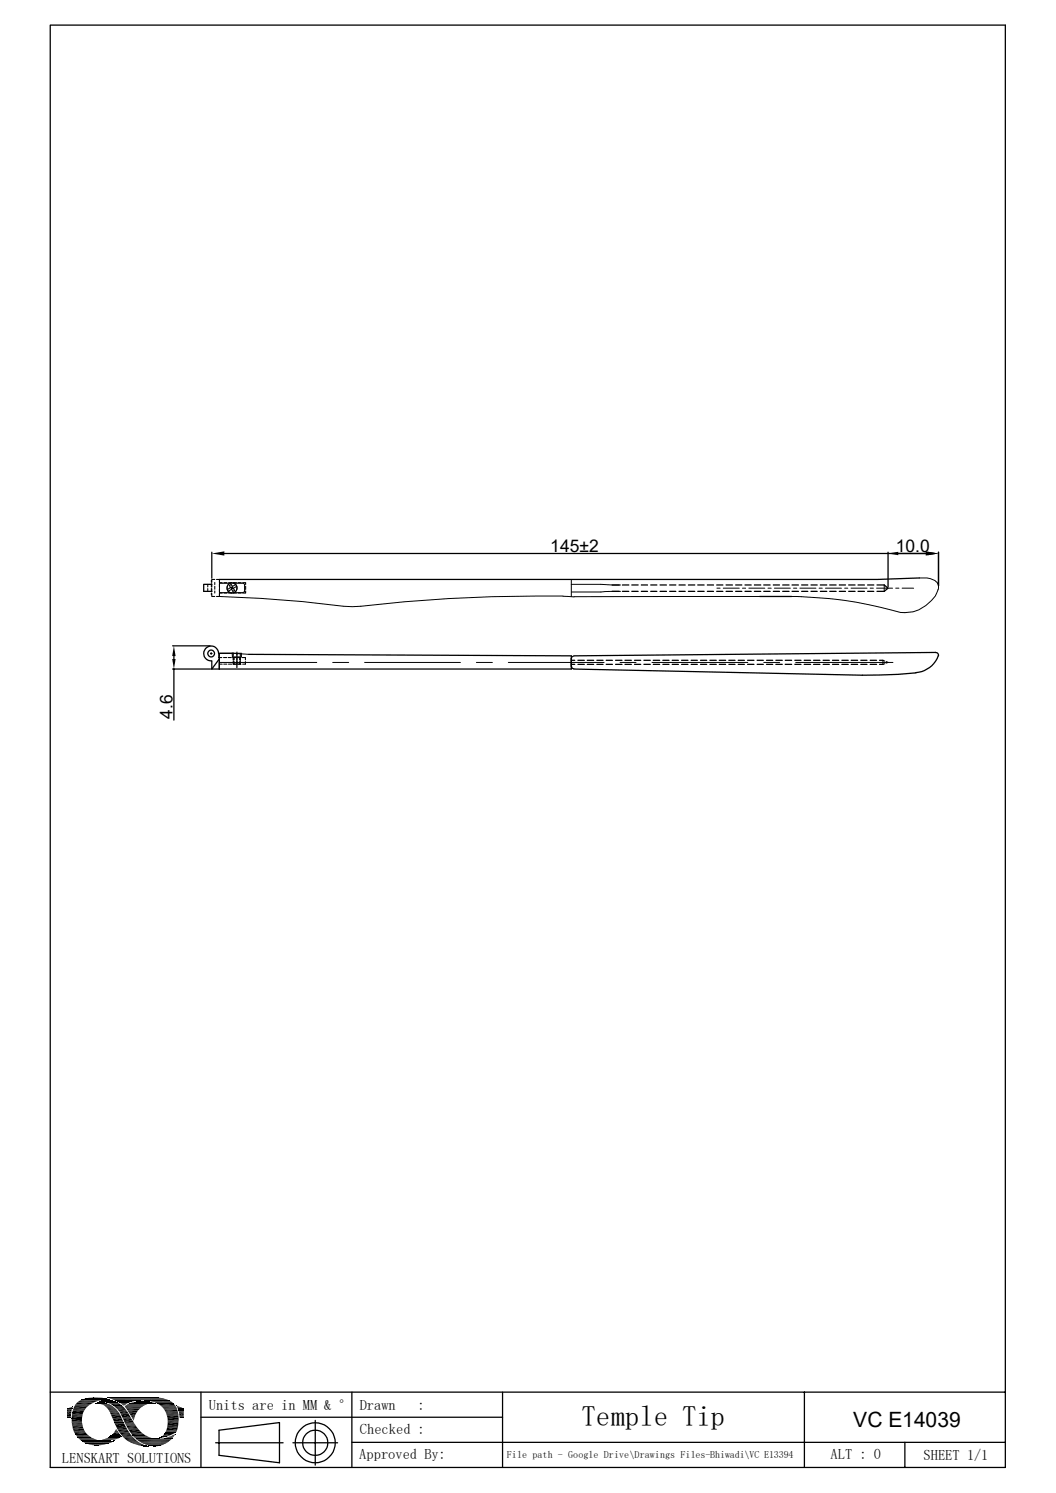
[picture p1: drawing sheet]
<svg xmlns="http://www.w3.org/2000/svg" width="210mm" height="297mm" viewBox="0 0 210 297" stroke-linecap="round" stroke-linejoin="round" font-family="sans-serif">
<g fill="none" stroke="#000" stroke-width=".2">
<path d="M43.6 115.3v3.4l8.3 .3 8.3 .7 8.1 .9M43.6 116h2M43.6 117.9h2M46.4 116h2l.2 .2v1.6l-.3 .1h-1.9M112 118.6a323.4 323.4 0 0 0-41.1 2h-2.5M112 118.6l2.2 .1M113.6 116.2l9.8 .2M113.6 115.3v3.4M123.4 117.6l-9.8 .2M142.6 117h.6M143.8 117h3.2M147.7 117h.6"/>
<path d="M148.9 117h3.2M151.1 118.7h-36.9M152.7 117h.7M154 117h3.2M157.8 117h.7M159.1 117h3.2M162.9 117h.6M164.2 117h3.1M168 117h.6M169.2 117h3.2M173.1 117h.6M174.3 117h3.2"/>
<path d="M175.9 116.4v1.2M178.1 117h.7M179.4 117h2.3M182.8 115a4.3 4.3 0 0 1 3.6 .9l.2 .5v.7a6.2 6.2 0 0 1-2.5 3.4 6.8 6.8 0 0 1-6.9 .8 78.7 78.7 0 0 0-19.8-2.6M43.6 131.8h19.4M49.5 130.2l-3.1-.2h-2.8v3.1M66.2 131.8h3.1M72.5 131.8h19.1M94.7 131.8h3.2M101.1 131.8h19M123.3 131.8h3.2M129.7 131.8h19"/>
<path d="M151.9 131.8h3.2M158.2 131.8h19.4M14.7 279.9h2.6M15 279.4h3M15.3 279h3.5M15.7 278.7h3.9M15.9 278.6h4M16 278.6h4.2M16 278.5h4.4M16.2 278.5h4.3M16.4 278.4h5.4M16.5 278.3h5.1"/>
<path d="M16.7 278.3h4.7M16.9 278.2h4.3M17.1 278.2h3.9M17.5 278.1h3M17.6 278.1h2.9M19 279.2h2.1M19.1 279.2h2.2M19.7 278.8h3.2M19.8 278.8h2.9M19.9 278.7h2.7M20.2 278.7h2.2M20.3 278.9h2.7"/>
<path d="M20.6 279h2.7M21.3 279h2M21.3 279.1h2.4M21.3 278h10.3M21.4 278.1h10.5M21.5 278.1h11M21.8 278h7.4M21.8 278.2h10.8M21.8 278.4h-5.6M22 278.3h10.9M22.2 278.3h10.8M22.3 278.4h10.9"/>
<path d="M22.5 278.4h10.8M22.6 278.5h11M22.8 278.6h5.1M22.9 278.6h4.4M23 278.7h4.2M23.2 278.8h3.3M23.5 278.9h2.7M23.5 278.9h2.5M23.7 279h2.1M24.8 279.8h3.7M24.8 279.8h3.5M24.8 279.9h3.4"/>
<path d="M24.9 279.7h3.8M25 279.6h3.7M25.1 279.5h4M25.4 279.4h3.8M25.4 279.3h4.2M25.7 279.2h4.2M26 279.1h4.8M26.2 279h4.4M26.2 279h4.2M26.6 278.9h3.5M26.8 278.9h3.1M27.1 278.8h2.6"/>
<path d="M28.7 278.6h5M29.3 278.6h4.4M29.4 278.7h4.5M30.1 278.8h4M30.4 278.9h3.8M30.7 279h3.7M30.8 279.2h-5M31 279.1h3.5M31.2 279.2h3.3M31.9 279.7h3M32.1 279.8h2.9M14.3 282.3h2"/>
<path d="M14.3 282.8h2M14.3 283h2M14.3 283.1h2M14.3 283.5h2.1M14.4 281h2.2M14.5 280.5h2.3M14.5 284.2h2.1M14.6 284.7h2.3M15 285.3h2.3M15.3 285.8h2.7M15.4 285.9h2.6M15.4 285.9h2.8"/>
<path d="M15.5 286h2.8M15.6 286.1h3M15.7 286.3h3.3M15.9 286.4h3.1M15.9 286.4h3.6M16 286.6h3.9M16.2 286.6h3.7M16.2 286.6h4.2M16.3 286.7h5.2M16.3 286.8h6.3M16.6 286.9h5.8M16.6 286.9h5.7"/>
<path d="M16.7 287h5.5M16.9 287h5M17 287.1h4.8M17.1 287.1h4.6M17.1 287.2h4.5M17.4 287.3h4M17.7 287.3h3.2M17.9 287.4h2.8M20.5 286.3h2.6M20.7 286.2h2.8M21.1 286.2h2.5M21.2 286.1h2.6"/>
<path d="M21.5 285.9h2.5M21.5 286h2.3M21.8 285.8h2.3M21.9 285.7h2.2M22 285.7h2M22 285.6h2M22.9 286.4h-2.7M24.1 285.8h-2.3M25.1 280.2h2.7M25.4 280.6h2M25.4 286.8h2.1M26.1 285.2h2.4"/>
<path d="M26.3 285.5h2.5M26.3 285.5h2.6M26.4 285.6h2.7M26.5 285.7h2.8M26.5 285.8h3.1M26.7 285.9h3.1M26.8 286h3.3M26.8 286.1h3.7M27 286.2h4.1M27.1 286.2l7.1 .1M27.1 286.3h7M27.6 286.7h6.1"/>
<path d="M27.8 286.9h5.7M27.9 286.9h5.5M28 287h5.3M28.2 287.1h5M28.5 287.2h4.4M28.8 287.3h3.9M29 287.5h3.4M29.5 287.5h2.6M29.6 287.6h2.4M31.7 286.2h2.5M32.4 280.1h2.7M32.5 280.2h2.7"/>
<path d="M32.6 280.3h2.6M32.6 280.4h2.6M32.7 280.5h2.6M32.8 285h2.1M32.9 285h2.1M32.9 280.9h2.5M32.9 284.9h2.2M32.9 284.9h2.1M32.9 284.8h2.2M33 284.7h2.1M33 284.6h2.2M33.1 284.5h2.1"/>
<path d="M33.1 284.6h2.1M33.1 281.5h2.4M33.2 283.9h2.2M33.4 282.5h2.1"/>
</g>
<g fill="none" stroke="#000" stroke-width=".25">
<path d="M10 5h189.9v286.9h-189.9zM42.1 116.2h-1.6v1.4h1.6M42.1 109.9v5.1M44.6 110.1h140M45.9 117h.5M46.1 116.8v.3M121.8 117.6h1.3M121.8 116.4h1.3M123.8 117.6h1.3M123.8 116.4h1.3M125.6 117.6h1.3M125.6 116.4h1.3"/>
<path d="M127.6 117.6h1.2M127.6 116.4h1.2M129.4 117.6h1.2M129.4 116.4h1.2M131.3 117.6h1.2M131.3 116.4h1.2M133.2 117.6h1.2M133.2 116.4h1.2M135 117.6h1.3M135 116.4h1.3M136.9 117.6h1.3M136.9 116.4h1.3"/>
<path d="M138.8 117.6h1.2M138.8 116.4h1.2M140.7 117.6h1.2M140.7 116.4h1.2M142.5 117.6h1.3M142.5 116.4h1.3M144.4 117.6h1.3M144.4 116.4h1.3M146.3 117.6h1.2M146.3 116.4h1.2M148.2 117.6h1.2M148.2 116.4h1.2"/>
<path d="M150 117.6h1.3M150 116.4h1.3M151.1 118.7h6.3M151.9 117.6h1.3M151.9 116.4h1.3M153.8 117.6h1.2M153.8 116.4h1.2M155.7 117.6h1.2M155.7 116.4h1.2M157.5 117.6h1.3M157.5 116.4h1.3M159.4 117.6h1.3"/>
<path d="M159.4 116.4h1.3M161.3 117.6h1.2M161.3 116.4h1.2M163.2 117.6h1.2M163.2 116.4h1.2M165 117.6h1.3M165 116.4h1.3M166.9 117.6h1.2M166.9 116.4h1.2M168.8 117.6h1.3M168.8 116.4h1.3M170.6 117.6h1.3"/>
<path d="M170.6 116.4h1.3M172.6 117.6h1.2M172.6 116.4h1.2M174.4 116.4h1.5l.7 .6-.7 .6h-1.5M176.6 109.9v6.9M182.8 115l-8.3 .3h-130.9M186.6 109.9v6.6M34.3 133.1h7.6M34.3 128.5h7.5M34.6 130.5v.6M34.6 133.1v10.2M41.9 130h.3"/>
<path d="M42 129.9v.2M42.1 131.5v1.6M43.5 130a1.49 1.49 0 0 0-1.5-1.5 1.49 1.49 0 0 0-1.5 1.6 1.49 1.49 0 0 0 1.6 1.4M43.5 130v.8M43.6 131.1l-1.5 2M43.6 130.8v2.3M43.6 130h2.8M47.1 129.9v2.9M49.5 130.2l64.1 .3v2.6h-71.5M113.6 131.4h.7M113.6 132.2h.7M113.7 132.6a.44 .44 0 0 0 .4 .5"/>
<path d="M114.1 133.1l57.4 1.2 7.1-.1 3.6-.3M114.9 131.4h1.3M114.9 132.2h1.3M116.8 131.4h1.3M116.8 132.2h1.3M118.7 131.4h1.2M118.7 132.2h1.2M120.6 131.4h1.2M120.6 132.2h1.2M122.4 131.4h1.3M122.4 132.2h1.3M124.3 131.4h1.3"/>
<path d="M124.3 132.2h1.3M126.2 131.4h1.2M126.2 132.2h1.2M128.1 131.4h1.2M128.1 132.2h1.2M129.9 131.4h1.3M129.9 132.2h1.3M131.8 131.4h1.3M131.8 132.2h1.3M133.7 131.4h1.2M133.7 132.2h1.2M135.6 131.4h1.2"/>
<path d="M135.6 132.2h1.2M137.5 131.4h1.2M137.5 132.2h1.2M139.3 131.4h1.2M139.3 132.2h1.2M141.2 131.4h1.3M141.2 132.2h1.3M143 131.4h1.3M143 132.2h1.3M144.9 131.4h1.3M144.9 132.2h1.3M146.8 131.4h1.2"/>
<path d="M146.8 132.2h1.2M148.7 131.4h1.2M148.7 132.2h1.2M150.6 131.4h1.2M150.6 132.2h1.2M152.4 131.4h1.3M152.4 132.2h1.3M154.3 131.4h1.3M154.3 132.2h1.3M156.2 131.4h1.2M156.2 132.2h1.2M158.1 131.4h1.2"/>
<path d="M158.1 132.2h1.2M159.9 131.4h1.3M159.9 132.2h1.3M161.8 131.4h1.3M161.8 132.2h1.3M163.7 131.4h1.2M163.7 132.2h1.2M165.6 131.4h1.2M165.6 132.2h1.2M167.4 131.4h1.3M167.4 132.2h1.3M169.3 131.4h1.3"/>
<path d="M169.3 132.2h1.3M171.2 131.4h1.2M171.2 132.2h1.2M173.1 131.4h1.2M173.1 132.2h1.2M174.9 131.4h.7M174.9 132.2h.7M186.1 129.8l.4 .2 .1 .5M186.1 129.8l-72 .7M186.6 130.4a5.1 5.1 0 0 1-4.5 3.4M10 276.9h189.9M14.7 279.7h2.9"/>
<path d="M40 276.9v15M70 276.9v15M99.9 276.9v15M160 276.9v15M14.3 281.5h2.1M14.3 283.3h2.1M14.7 284.9h2.4M15 285.5h2.6M24.6 286.1h2.2M24.9 280.1h3.2M25.1 283.8h2.1M25.3 284h2.1"/>
<path d="M26.1 285.4h2.7M27.2 286.5h6.8M33.1 281.3h2.4M33.4 282.7h2.1M40 281.9h59.9M42.9 287h13.4M43.6 284.5l12-1.5v8l-12-1.5zM58.3 287h8.8M62.7 282.6v8.9M70 286.9h129.9M180 286.9v5"/>
<circle cx="42" cy="130" r=".68"/>
<circle cx="62.7" cy="287" r="2.51"/>
<circle cx="62.7" cy="287" r="4"/>
</g>
<g fill="none" stroke="#000" stroke-width=".21">
<path d="M41.3 116.2v.6M41.3 117.1v.5M42 115.4v.4M42 116.1v.7M42 117.1v.6M42 118v.3M42.1 118.1v.6h.6M42.1 116.2v.6M42.1 117.1v.6M42.7 115.3h-.6v.6M42.7 115.9v.4M42.7 116.6v.6"/>
<path d="M42.7 117.6v.4M43.1 115.3h.5v.6M43.6 118h.6M43.6 118.1v.6h-.5M43.6 116.2v.6M43.6 117.1v.6M43.6 115.9h.6M44.5 115.9h.6M44.5 118h.6M45.5 115.9h.6M45.5 118h.6M46.4 115.9h.6"/>
<path d="M46.4 118h.6M46.9 116.3l-.7 .4-.2-.4-.2 .1-.2 .1 .2 .4-.6 .4M47.1 116.6l-.7 .5 .3 .3-.2 .2h-.2l-.2-.4-.7 .4M47.3 115.9h.7M47.3 118h.7M48.3 115.9h.6v.4M48.9 117.6v.4h-.6M48.9 116.6v.7M43.5 130.8h.6M43.6 132.1h.6M44.5 130.8h.6M44.5 132.1h.6"/>
<path d="M45.4 130.8h.6M45.4 132.1h.7M46.3 130.8h.6M46.4 132.1h.6M46.4 131.5v.6h.5M46.4 130v.4M46.4 130.7v.7M46.4 131.7v.4M46.6 130.8v.5M46.6 131.6v.5M46.9 130h-.7v.7h.7M47.1 129.7v.6"/>
<path d="M47.1 130.6v.6M47.1 131.5v.6M47.2 130.8h.7M47.3 132.1h.6M47.3 130h.7v.7h-.7M47.7 130.8v.5M47.7 131.6v.5M47.8 130v.5M47.8 130.7v.7M47.8 131.5v.6M48.2 130.8h.6v.5M48.8 131.6v.5h-.5"/>
<path d="M114.1 130.5a.44 .44 0 0 0-.4 .5M176 131.5l-.4-.1v.8l.4-.2M176.3 131.6l.3 .2-.3 .1M14.9 279.5h3M15.5 278.8h3.9M32.2 279.9h2.9M14.3 281.7h2.1M14.5 280.4h2.5M15.2 285.7h2.7M24 285.4h2.1M24.4 285.9h2.1M24.9 286.4h2.1"/>
<path d="M25.1 286.6h2.2M25.4 284.2h2.2M33 281.1h2.4M33.4 282.9h2.1"/>
<circle cx="46.1" cy="117" r=".98"/>
<circle cx="46.1" cy="117" r="1.02"/>
</g>
<g fill="#000">
<path d="M42.1 110.1l2.5-.4v.8zM176.6 110.1l2-.3v.6zM184.1 109.7l2.5 .4-2.5 .4zM184.6 109.8l2 .3-2 .3zM34.6 128.5l.3 2h-.7zM34.2 131.1h.7l-.3 2zM14.3 279.9h.1zM13.8 280l.5-.1 .1 .1zM14.3 279.9h.1v.1zM18.3 278h1.6zM18.7 278h1.2zM19.1 279.1h1.9z"/>
<path d="M19.2 279.1h1.8zM19.2 279.1h1.7zM19.4 279.1h1.5zM19.5 279.1h1zM19.4 279.1h1.2zM19.5 279.1h1.1zM19.6 279.1h.9zM19.6 279.2l1.9 .1zM19.7 278.8h.2zM19.6 279.1h.8zM19.8 279.1h.6zM20 279.3l1.7 .1z"/>
<path d="M19.8 279.1h.4zM20.1 279l.1 .1zM20.1 279h.1zM20.2 279.4h1.6zM20.4 279.4l1.7 .2h-1.4zM20.4 279.4h1.4l.3 .2zM20.5 278.7h1.8zM20.5 278.7h1.7zM20.6 278.6l1.6 .1zM20.7 279.6l1.7 .1h-1.5zM20.7 279.6h1.4l.3 .1zM20.6 278.6h1.4z"/>
<path d="M20.9 278.6h1.1zM20.9 279.7l1.6 .1zM21 279.8l1.7 .2h-1.4zM21 279.8h1.5l.2 .2zM21.2 278.6h.3zM20.9 278.6h.8zM21.2 278.6h.5zM21.5 278.4h.3zM21.8 279.2h1.9zM22.4 279.6h1.9zM22.5 279.6h1.8zM22.5 279.6l1.8 .1z"/>
<path d="M22.6 279.7l2 .2h-1.7zM22.6 279.7h1.7l.3 .2zM22.9 279.9l1.9 .2h-1.7zM22.9 279.9h1.7l.2 .2zM23.7 279l1.9 .1zM23.8 279.1h1.8zM23.8 279.1h1.6zM24 279.1h1.4zM24 279.1l1.3 .1zM24 279.2l1 .2h-.7zM24 279.2h1.3l-.3 .2zM24.3 279.4l.6 .1z"/>
<path d="M24.3 279.4h.7zM24.4 279.5l.3 .1zM24.4 279.5h.5zM24.6 279.6v.1zM24.6 279.6h.1zM27.5 278.8h2zM27.5 278.8h1.9zM28.2 278.8h1.2zM28.2 278.8h.7zM30.4 279.2h.4zM30.4 279.2h.5zM30.7 279.2h.2z"/>
<path d="M30.9 278h.2zM35.1 279.7h.2zM35.1 279.7l.5 .1zM35.2 279.8l.8 .2h-.7zM35.2 279.8l.8 .2zM35.3 280l1 .1h-1zM35.3 280h.7l.3 .1zM13.3 280.2h1.1zM13.3 280.2l1 .1zM13.3 280.3l1 .1h-1zM13.3 280.3h1v.1zM13.3 280.4l.9 .4h-.9z"/>
<path d="M13.3 280.4h1l-.1 .4zM13.3 280.8h.9zM13.3 280.8l.8 .5h-.8zM13.3 280.8h.9l-.1 .5zM13.3 281.3l.8 .4h-.8zM13.3 281.3h.8v.4zM13.3 281.7h.8zM13.3 281.7l.8 .2h-.8zM13.3 281.7h.8v.2zM13.3 281.9h.8zM13.3 281.9l.8 .1zM13.4 280.2h1z"/>
<path d="M13.7 280.1l.7 .1zM13.7 280.1h.7zM13.8 280h.6zM14.3 282.3l2 .4h-2zM14.3 282.3h2v.4zM18.3 287.4l1.9 .1zM18.3 287.4h1.9zM18.4 287.5h1.1zM18.4 287.5h1.8zM18.9 287.5h.6zM19.1 287.5h.4zM20.4 286.4l1.9 .1z"/>
<path d="M20.4 286.4h2zM20.6 286.5h1.5zM20.6 286.5h1.7zM20.7 286.5h1.1zM20.7 286.5h1.4zM21 286.5h.6zM21 286.5h.8zM21.3 280l1.7 .2h-1.6zM21.3 280h1.4l.3 .2zM21.3 286.5h.3zM21.4 286.5h.2zM21.4 280.2l1.8 .3h-1.6z"/>
<path d="M21.4 280.2h1.6l.2 .3zM21.6 280.5h1.6zM21.6 280.5l1.8 .2h-1.7zM21.6 280.5h1.6l.2 .2zM21.7 280.7l1.8 .1h-1.7zM21.7 280.7h1.7l.1 .1zM21.8 280.8l1.8 .2h-1.7zM21.8 280.8h1.7l.1 .2zM21.9 281l1.8 .1zM21.9 281.1l1.9 .2h-1.8zM21.9 281.1h1.8l.1 .2zM21.5 286.7h1.1z"/>
<path d="M21.9 286.7h.7zM22 281.3l1.8 .1zM22 286.7h.6zM22.1 281.4l1.9 .3h-1.8zM22.1 281.4h1.7l.2 .3zM22.1 285.6l1.9 .1zM22.1 285.6h1.9zM22.2 281.7l2 .5h-1.8zM22.2 281.7h1.8l.2 .5zM22.2 285.5l1.8 .1zM22.2 285.5h1.7zM22.2 286.7h.5z"/>
<path d="M22.3 286.7h.4zM22.4 286.7h.3zM22.4 282.2l2.1 .5h-1.9zM22.4 282.2h1.8l.3 .5zM22.4 285.3h1.4zM22.4 285.3l1.5 .2h-1.7zM22.4 285.3h1.4l.1 .2zM22.6 286.6h.2zM22.6 282.7l1.9 .1zM22.7 282.8l1.9 .1zM22.7 282.9l1.9 .1zM22.7 285l1.1 .3h-1.4z"/>
<path d="M22.7 285h.9l.2 .3zM22.7 283h1.9zM22.7 284.9l.9 .1zM22.8 283l1.9 .2h-1.9zM22.8 283h1.8l.1 .2zM22.8 283.2l2.3 .9h-1.9zM22.8 283.2h1.9l.4 .9zM22.9 284.7l.6 .2h-.8zM22.9 284.7h.5l.1 .2zM22.6 286.6h.3zM22.9 284.6l.5 .1h-.5zM22.9 284.6l.5 .1z"/>
<path d="M23 284.4h.2zM23 284.4l.3 .2h-.4zM23 284.4l.3 .2zM23.1 284.4h.1zM23.1 280.1l1.8 .2h-1.5zM23.1 280.1h1.7l.1 .2zM23.4 280.3l1.8 .4h-1.6zM23.4 280.3h1.5l.3 .4zM23.6 280.7l1.7 .1zM23.7 280.8l1.9 .4h-1.6zM23.7 280.8h1.6l.3 .4zM24 281.2l1.6 .1z"/>
<path d="M24 281.3l2 .7h-1.7zM24 281.3h1.6l.4 .7zM24.3 282l1.8 .2h-1.7zM24.3 282h1.7l.1 .2zM24.4 282.2l2 .5h-1.7zM24.4 282.2h1.7l.3 .5zM24.7 282.7l1.9 .3h-1.8zM24.7 282.7h1.7l.2 .3zM24.8 283l1.9 .2h-1.8zM24.8 283h1.8l.1 .2zM24.9 283.2h1.8zM24.9 283.2l1.9 .1z"/>
<path d="M24.9 283.3h1.9zM25 283.3l1.9 .1zM25 283.4l2 .1h-1.9zM25 283.4h1.9l.1 .1zM25.1 283.5l1.9 .1zM25.4 280.6l2 .1zM25.4 280.7l1.7 .4h-1.4zM25.4 280.7h2l-.3 .4zM25.5 284.4l2.5 .5h-2.1zM25.5 284.4h2.1l.4 .5zM25.7 281.1l1.2 .4h-.9zM25.7 281.1h1.4l-.2 .4z"/>
<path d="M25.8 286.9l2 .1h-1.7zM25.8 286.9h1.7l.3 .1zM26 281.5l.9 .1zM26 281.6l.8 .3h-.6zM26 281.6h.9l-.1 .3zM26.1 287l2 .2h-1.5zM26.1 287h1.7l.3 .2zM26.2 281.9l.5 .2h-.4zM26.2 281.9h.6l-.1 .2zM26.3 282.1l.4 .1h-.3zM26.3 282.1h.4v.1zM26.4 282.2l.2 .3z"/>
<path d="M26.4 282.2h.3l-.1 .3zM26.5 282.5l.1 .1zM26.6 287.2l1.7 .1zM26.8 287.3l1.9 .2h-1.2zM26.8 287.3h1.5l.4 .2zM27.5 287.5h1.3zM27.6 287.5l1.4 .1zM28 287.6h1.1zM28.1 287.6l1.1 .1zM28.2 287.7h1.1zM28.5 287.7h.9zM28.6 287.7h.9z"/>
<path d="M29 287.7h.5zM29.2 287.7h.3zM29.3 287.7h.2zM29.6 287.5l2 .2zM30.2 287.7h1.3zM30.2 287.7h1.4zM30.4 287.7h.9zM30.4 287.7h1.1zM30.5 287.7h.5zM30.5 287.7h.8zM30.7 287.7h.3zM31.8 286h.2z"/>
<path d="M31.8 286h.1zM31.8 286h.4zM31.9 286h.4zM32.1 285.8h.8zM32.1 285.8h.9zM31.9 286l.2-.2 .2 .2zM32.1 285.8h.8l-.6 .2zM32.1 285.8h1zM32.2 285.8h.9zM32.3 286.2h1.9zM32.2 285.8l.2-.2 .7 .2zM32.4 285.6h1.3l-.6 .2z"/>
<path d="M32.5 285.5l1.2 .1zM32.5 285.5h1.3zM32.6 286.1h1.6zM32.7 285.2l1.1 .3h-1.3zM32.7 285.2h1.8l-.7 .3zM32.7 286.1h1.5zM32.7 285.2h1.8zM32.8 285l2 .1zM32.8 285.1l1.7 .1h-1.8zM32.8 285.1h2l-.3 .1zM32.8 286.1h1.5zM33.1 286h1.3z"/>
<path d="M33.2 281.6l2.3 .5h-2.2zM33.2 281.6h2.3v.5zM33.2 284l2 .5h-2.1zM33.2 284h2.1l-.1 .5zM33.2 286h1.2zM33.4 283l2 .5h-2.1zM33.4 283h2.1l-.1 .5zM33.4 285.9h1zM33.6 285.8h.9zM33.7 285.8h.8zM33.9 285.7h.6zM34.1 285.7h.5z"/>
<path d="M34.1 285.7l.3-.2 .2 .2zM34.4 285.5h.3l-.1 .2zM34.4 285.5l.3-.1v.1zM34.7 285.4v.1zM35.3 280.1l1.1 .1zM35.3 280.2h1.2zM35.3 280.2l1.2 .1zM35.4 280.3l1.1 .1h-1.1zM35.4 280.3h1.1v.1zM35.4 280.4h1.1zM35.5 280.4l1 .2h-1zM35.5 280.4h1v.2z"/>
<path d="M35.5 280.6h1zM35.5 280.6l1 .1zM35.6 280.7l.9 .1zM35.6 280.8l.9 .3h-.9zM35.6 280.8h.9v.3zM35.6 281.1h.9zM35.6 281.1l.9 .5h-.8zM35.6 281.1h.9v.5zM35.7 281.6l.8 .2h-.8zM35.7 281.6h.8v.2zM35.7 281.8l.8 .2h-.8zM35.7 281.8h.8v.2z"/>
<path d="M35.7 282h.8zM35.7 282l.8 .1zM35.8 282.1h.7zM35.9 282.1h.6zM36 282.1h.5zM36.4 282.1h.1z"/>
</g>
<path d="M15.1 279.2h3.5M21.9 279.4h2.3M31.4 279.4h3.4M14.4 284h2.2M14.6 280.1h2.7M23.2 284.2h2.1M25.9 285h2.5M33.3 283.7h2.1" fill="none" stroke="#000" stroke-width=".34"/>
<path d="M14.4 283.7h2.1M14.8 285.2h2.5M23.4 284.5h2.1M23.6 284.8h2.1M23.8 285.1h2.1M24.2 285.6h2.1M25.2 280.4h2.6M32.7 280.6h2.6" fill="none" stroke="#000" stroke-width=".3"/>
<path d="M14.3 282.1h2M14.4 280.8h2.4M33.3 282.3h2.2" fill="none" stroke="#000" stroke-width=".42"/>
<path d="M14.3 281.2h2.3M14.5 284.5h2.3" fill="none" stroke="#000" stroke-width=".38"/>
<text font-size="5.7" x="115.6" y="283.6">Temple Tip</text>
<text font-size="4.2" x="169.7" y="283.9">VC E14039</text>
<g font-size="3.5">
<text x="109.4" y="109.8">145±2</text>
<text x="178.1" y="109.8">10.0</text>
<text x="34.3" y="143" transform="rotate(-90 34.3 143)">4.6</text>
</g>
<g font-size="2.9">
<text x="41.5" y="280.6">Units are in MM &amp; °</text>
<text x="71.5" y="280.6">Drawn</text>
<text x="83" y="280.6">:</text>
<text x="71.6" y="285.2">Checked :</text>
<text x="12.3" y="291.1">LENSKART SOLUTIONS</text>
<text x="71.5" y="290.1">Approved By:</text>
<text x="165.2" y="290.3">ALT : 0</text>
<text x="183.7" y="290.4">SHEET 1/1</text>
</g>
<text font-size="2" x="100.8" y="290">File path - Google Drive\Drawings Files-Bhiwadi\VC E13394</text>
</svg>
